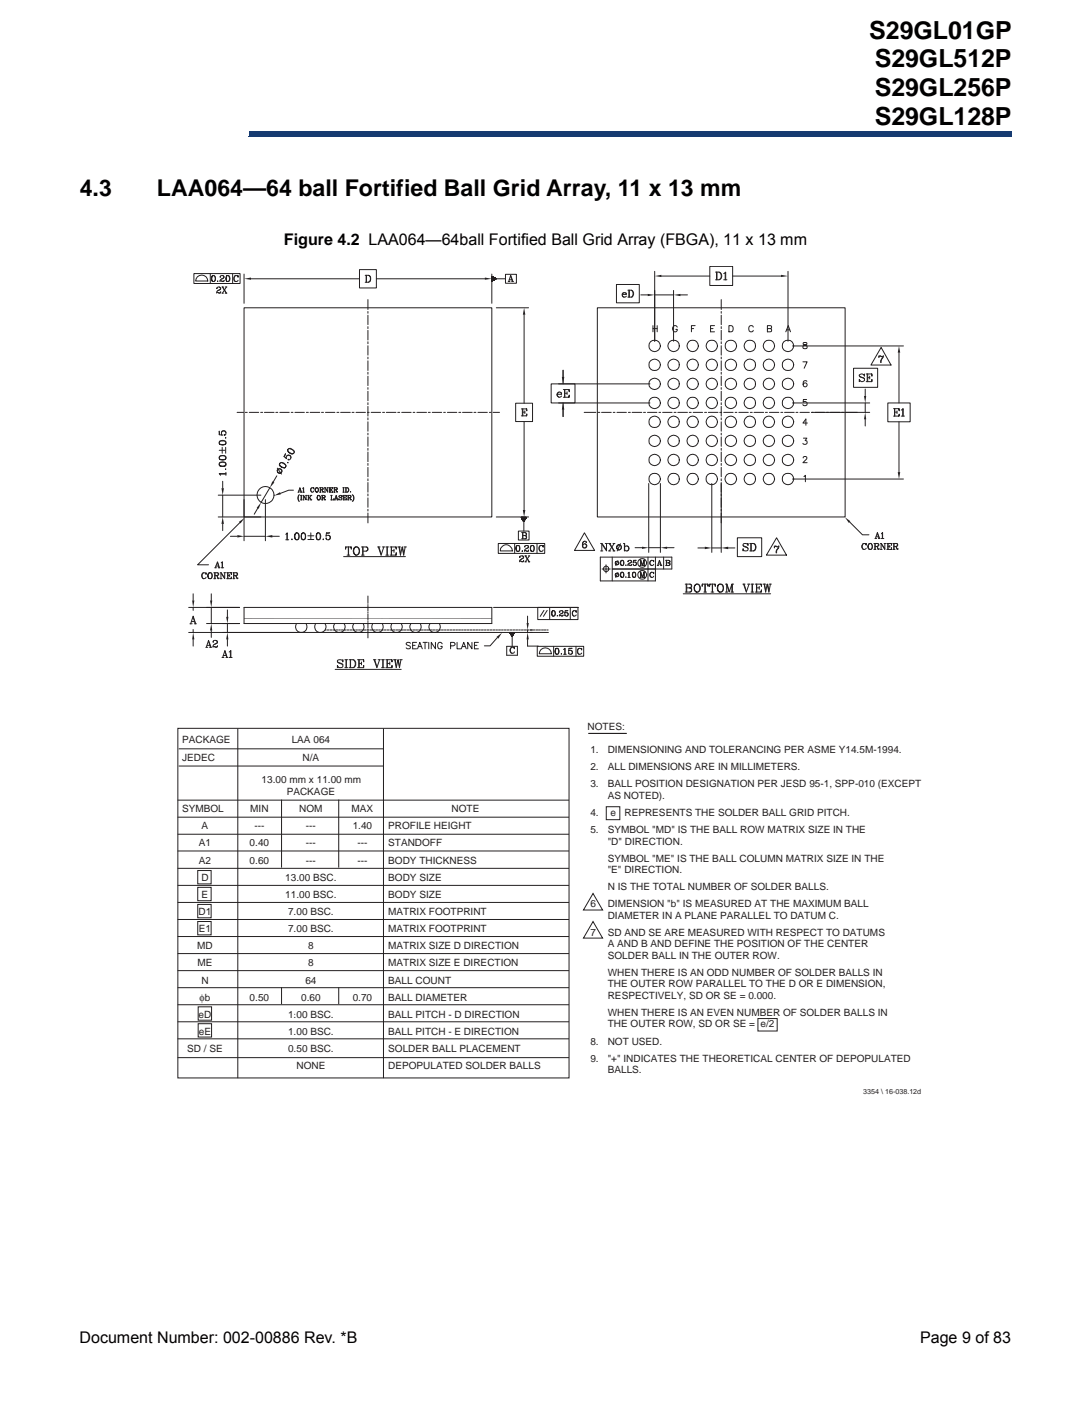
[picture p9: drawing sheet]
<svg xmlns="http://www.w3.org/2000/svg" width="216mm" height="279mm" viewBox="0 0 216 279" stroke-linecap="round" stroke-linejoin="round" font-family="sans-serif">
<path d="M49.2 26h150.9v.9h-150.9z" fill="#163b71"/>
<path d="M49.1 26.9h150.9M49.2 26h150.8" fill="none" stroke="#163b71" stroke-width=".2"/>
<path d="M49.1 25.9h.2v1h-.2z" fill="#163b71"/>
<g fill="#fff">
<path d="M16 17.6h32.4v10.1h-32.4z"/>
<path d="M35.1 52.6h147v164h-147z"/>
</g>
<g fill="none" stroke="#231f20" stroke-width=".2">
<path d="M72.7 59.2v2M97.2 55.5l.6-.5zM97.2 55.4l.6-.4-.6 .5M97.2 55.1l.3-.3-.3 .4M97.2 55.1l.3-.3zM97.2 54.8l.2-.1-.2 .2M97.2 54.7h.1M97.2 54.6v.1M97.3 54.7l-.1 .1zM97.3 54.7l-.1 .1M97.4 55.5l.5-.5zM97.4 54.8l-.2 .2"/>
<path d="M97.4 54.8l-.2 .2zM97.5 55.4l.4-.4-.4 .5M97.5 54.8l-.3 .2M97.6 54.9l-.4 .4M97.6 54.9l-.4 .4zM97.6 55.4l.3-.3zM97.6 55.3l.3-.2zM97.7 54.9l-.5 .4M97.7 55.3l.2-.2zM97.8 55l-.6 .5M97.8 55l-.6 .6M97.9 55.2l.1-.1-.1 .1"/>
<path d="M97.9 55l-.3 .4M97.9 55.1l-.3 .3M97.9 55.2l.1-.1zM97.9 55.1l-.2 .2zM97.9 55.1l-.1 .2M98 55.2h.1M98 55.1h.1M98 55.1l-.1 .1M98 55.1l-.2 .1M98 55.1h1.9M99.9 54.2h2.2v1.8h-2.2zM100.5 55.7h.3"/>
<path d="M100.6 55.7l.4-1.3 .4 1.3M100.7 55.3h.5M101 54.6l.3 1.1M101.2 55.7h.3M129.4 53.7v13.8M130.8 54.6h9.5M142.6 59.2v2M144.9 54.6h9.5M155.8 53.7v13.8M48.3 60.9h48.9v41.3h-48.9zM72.7 61.6v.3M72.7 62.3v1.9"/>
<path d="M72.7 64.6v.4M72.7 65.3v1.9M72.7 67.6v.4M72.7 68.4v1.8M72.7 70.6v.4M72.7 71.3v2M72.7 73.6v.4M72.7 74.4v1.8M72.7 76.6v.4M72.7 77.4v1.8M72.7 79.6v.4M118.1 60.9h49v41.3h-49z"/>
<path d="M129.1 64.4v1.2M129.1 65h.8M129.9 64.4v1.2M133.9 64.7l-.1-.2a.55 .55 0 0 0-.8 .5 .55 .55 0 0 0 .8 .5l.1-.4h-.3M136.7 65h.4M137.4 64.4h-.7v1.2M140.5 65h.5M141.3 64.4h-.8v1.2h.8M142.6 61.6v.3M142.6 62.3v1.9M142.6 64.6v.4M142.6 65.3v1.9"/>
<path d="M142.6 67.6v.4M142.6 68.4v1.8M142.6 70.6v.4M142.6 71.3v2M142.6 73.6v.4M142.6 74.4v1.8M142.6 76.6v.4M142.6 77.4v1.8M142.6 79.6v.4M144.1 64.4h.5a.67 .67 0 0 1 .4 .6 .67 .67 0 0 1-.4 .6h-.5zM148.9 64.7l-.3-.3a.59 .59 0 0 0-.6 .7 .59 .59 0 0 0 .9 .4v-.2M152.3 65l.2 .1v.4l-.8 .1v-1.2l.8 .1v.4l-.8 .1"/>
<path d="M155.4 65.6l.4-1.2 .5 1.2M155.6 65.2h.5M158.7 71.5h.9l-.6 1.3M158.8 67.8v.3l.6 .2 .2 .3a.42 .42 0 0 1-.4 .4 .42 .42 0 0 1-.5-.4l.8-.6v-.2zM159.5 79h-.7v.5l.4-.1 .3 .2a.44 .44 0 0 1-.2 .6 .44 .44 0 0 1-.6-.2M159.5 75.4l-.2-.1a.63 .63 0 0 0-.5 .6 .63 .63 0 0 0 .4 .6 .4 .4 0 0 0 .4-.4 .4 .4 0 0 0-.4-.4 .4 .4 0 0 0-.4 .4M46.9 81.5h1.3M48.5 81.5h.4M49.3 81.5h1.8M51.5 81.5h.4M52.3 81.5h1.9M54.5 81.5h.4"/>
<path d="M55.3 81.5h1.9M57.6 81.5h.3M58.3 81.5h1.9M60.6 81.5h.4M61.3 81.5h1.9M63.6 81.5h.4M64.4 81.5h1.8M66.6 81.5h.4M67.3 81.5h2M69.6 81.5h.4M70.4 81.5h1.9M72.6 81.5h.4"/>
<path d="M72.7 80.4v1.9M72.7 82.6v.4M72.7 83.4v1.9M72.7 85.7v.3M72.7 86.4v1.9M72.7 88.6v.4M72.7 89.4v1.9M72.7 91.6v.4M72.7 92.4v1.9M72.7 94.7v.4M72.7 95.4v1.9M72.7 97.7v.4"/>
<path d="M72.7 98.4v1.9M73.4 81.5h1.8M75.6 81.5h.4M76.4 81.5h1.9M78.6 81.5h.4M79.4 81.5h1.9M81.7 81.5h.3M82.4 81.5h1.9M84.7 81.5h.4M85.5 81.5h1.8M87.7 81.5h.4M88.5 81.5h1.8"/>
<path d="M90.7 81.5h.4M91.4 81.5h2M93.7 81.5h.4M94.5 81.5h1.9M96.7 81.5h.4M97.5 81.5h1.3M115.5 81.5h2.3M118.2 81.5h.4M118.9 81.5h2M121.2 81.5h.4M122 81.5h1.8M124.2 81.5h.4"/>
<path d="M125 81.5h1.9M127.2 81.5h.4M128 81.5h1.9M130.3 81.5h.3M131 81.5h1.9M133.3 81.5h.4M134 81.5h1.9M136.3 81.5h.4M137 81.5h1.9M139.3 81.5h.4M140 81.5h2M142.3 81.5h.4"/>
<path d="M142.6 80.4v1.9M142.6 82.6v.4M142.6 83.4v1.9M142.6 85.7v.3M142.6 86.4v1.9M142.6 88.6v.4M142.6 89.4v1.9M142.6 91.6v.4M142.6 92.4v1.9M142.6 94.7v.4M142.6 95.4v1.9M142.6 97.7v.4"/>
<path d="M142.6 98.4v1.9M143.1 81.5h1.9M145.3 81.5h.4M146.1 81.5h1.8M148.3 81.5h.4M149.1 81.5h1.9M151.3 81.5h.4M152.1 81.5h1.9M154.4 81.5h.4M155.1 81.5h1.9M157.4 81.5h.4M158.2 81.5h1.8"/>
<path d="M158.8 90.6l.2-.3 .5 .1v.4l-.8 .7h.9M158.8 86.6h.7l-.3 .5a.42 .42 0 0 1 .3 .6 .42 .42 0 0 1-.7 .1l-.1-.1M158.9 94.2l.3-.2v1.3M159.6 83.6h-.9l.6-.7v1.2M160.4 81.5h.4M161.1 81.5h1.9M163.4 81.5h.4M164.1 81.5h2M166.4 81.5h.4M167.2 81.5h2.3M72.7 100.7v.3M72.7 101.4v2"/>
<path d="M72.7 117.9v1.3M72.7 119.4v.1M72.7 119.7v1.1M102.5 105h2.1v1.8h-2.1zM103.1 102.3h.1M103.1 102.3h.9l-.4 .8zM103.1 105.3l.9 .1 .1 .4-.3 .1M103.1 102.4l.1-.1-.1 .1M103.2 102.5l.2-.2-.2 .2M103.3 102.7l.3-.4zM103.3 102.6l.3-.3zM103.3 102.3l-.1 .1"/>
<path d="M103.3 105.3v1.2M103.3 102.7l.4-.4-.4 .4M103.3 102.3l-.1 .2M103.4 105.3v1.2M103.4 102.8l.5-.5zM103.4 102.9l.6-.6zM103.4 102.3l-.2 .2M103.4 102.9l.6-.6-.6 .6M103.4 102.9l.5-.5zM103.5 102.3l-.3 .3M103.5 102.9l.4-.4zM103.5 102.3l-.2 .3"/>
<path d="M103.6 102.3l-.3 .3M103.6 102.9v2.1M103.7 102.3l-.4 .4M103.7 102.9l-.2 .1M103.7 102.9l-.2 .2M103.7 102.8l-.2 .2M103.8 102.3l-.5 .5M103.8 102.7l-.3 .3 .4-.5-.4 .5 .4-.5-.4 .5 .4-.5-.4 .5 .4-.5-.4 .5 .4-.5-.4 .5 .4-.5-.4 .5 .4-.5-.4 .5 .4-.5-.4 .5 .4-.5-.4 .5 .4-.5-.4 .5 .4-.4-.4 .4 .4-.4-.4 .4 .4-.4-.4 .4 .4-.4-.4 .4 .4-.4-.4 .4 .4-.4-.4 .4 .4-.4-.4 .4 .4-.4-.4 .4 .4-.4-.4 .4 .4-.4-.4 .4 .4-.4-.4 .4 .4-.4-.4 .4 .3-.3M103.8 102.8l-.3 .2M103.8 105.3l.3 .3-.1 .2-.6 .1M103.8 105.9l.3 .2-.1 .4h-.9M103.8 105.9l.3 .2-.1 .3-.2 .1"/>
<path d="M103.8 102.3l-.4 .5M103.9 102.3l-.5 .5M103.9 102.4l-.4 .5M104 102.4l-.6 .5M104 102.3l-.6 .6M142.6 100.7v.3M142.6 101.4v2M48.3 122.3h48.9M48.3 120.1h48.9v3.2h-48.9zM58.6 123.3a1.14 1.14 0 0 0 1 1.8 1.14 1.14 0 0 0 .9-1.8M62.4 123.3a1.13 1.13 0 0 0 .9 1.8 1.13 1.13 0 0 0 1-1.8M66.2 123.3a1.13 1.13 0 0 0 .9 1.8 1.13 1.13 0 0 0 .9-1.8"/>
<path d="M69.9 123.3a1.13 1.13 0 0 0 1 1.8 1.13 1.13 0 0 0 .9-1.8M72.7 121v.2M72.7 121.4v1.2M72.7 122.8v.1M72.7 123.1v1.1M72.7 124.4v.2M72.7 124.8v1.3M73.7 123.3a1.14 1.14 0 0 0 .9 1.8 1.14 1.14 0 0 0 1-1.8M77.5 123.3a1.13 1.13 0 0 0 .9 1.8 1.13 1.13 0 0 0 .9-1.8M81.1 127.2l-.3-.2-.5 .2 .1 .3 .7 .3-.1 .4-.4 .1-.3-.2M81.2 123.3a1.13 1.13 0 0 0 1 1.8 1.13 1.13 0 0 0 .9-1.8M81.6 127.6h.5"/>
<path d="M82.4 127h-.8v1.3h.8M82.6 128.3l.4-1.3 .5 1.3M82.7 127.9h.6M83.6 127h.9M84 127v1.3M84.8 127v1.3M85 123.3a1.13 1.13 0 0 0 .9 1.8 1.13 1.13 0 0 0 1-1.8M86.1 127v1.3l-.8-1.3v1.3M87.4 127.3l-.5-.3a.64 .64 0 0 0-.4 .8 .64 .64 0 0 0 .7 .4l.2-.4h-.3M89.1 127.7h.5l.4-.2v-.2l-.2-.2-.7-.1v1.3M90.4 127v1.3h.7M91.2 128.3l.5-1.3 .5 1.3"/>
<path d="M91.4 127.9h.6M93.3 127v1.3l-.8-1.3v1.3M93.8 127.6h.5M94.6 127h-.8v1.3h.8M100.8 125.1h.1M100.9 125.1h.1M100.9 125.2l.1-.1zM100.9 125.3l.3-.2-.2 .2M100.9 125.1l-.1 .1M101 125.4l.3-.3zM101 125.4l.4-.3-.4 .4M101.1 125.1l-.2 .1"/>
<path d="M101.1 125.5l.4-.4zM101.3 128a.71 .71 0 0 0 0 1.2M101.3 125.1l-.3 .3M101.3 125.8v2M101.3 125.7l-.1 .1 .1-.1M101.3 125.8h.1M101.3 125.7l-.1 .1M101.4 125.6l-.2 .2 .2-.1M101.4 125.1l-.4 .4M101.4 125.5l-.2 .3 .2-.3M101.4 125.6l-.2 .2 .2-.2M101.5 125.5l-.3 .2 .3-.2"/>
<path d="M101.5 125.4l-.3 .3M101.5 125.5l-.3 .2M101.6 125.1l-.5 .4M101.6 125.3l-.4 .4 .4-.4M101.6 125.2l-.4 .5 .4-.4M101.7 128.1v.2v-.3v.1l-.1-.1a.57 .57 0 0 0-.8 .6 .57 .57 0 0 0 .8 .5l.1-.2M101.7 125.1l-.6 .5 .6-.5M101.7 125.1l-.6 .5M101.7 125.2l-.5 .5 .5-.5M102.3 129.6v-1.8h-2.1v1.8M106.2 127.8h9.2v2h-9.2zM106.3 120.1h8v2.4h-8z"/>
<path d="M107 128.4a1.22 1.22 0 0 1 1.3-.2 1.22 1.22 0 0 1 .7 1.1h-2.4zM107.5 120.7l-.7 1.2M108.2 120.7l-.8 1.2M108.7 120.1v2.4M109.4 120.7a.59 .59 0 0 0-.3 .6 .59 .59 0 0 0 .4 .5 .53 .53 0 0 0 .3-.6 .53 .53 0 0 0-.5-.4 .76 .76 0 0 0 .1 1M109.5 127.8v2M109.5 120.7a.64 .64 0 0 1 0 1.1M110.1 128.2a.7 .7 0 0 0-.1 1.1l.2 .1a.67 .67 0 0 0 0-1.2 .7 .7 0 0 0-.1 1.2M110.2 121.7h.1M110.2 128.2a.81 .81 0 0 1 0 1.2M110.6 120.9l.1 .1h-.1a.36 .36 0 0 1 .4-.3 .36 .36 0 0 1 .3 .5l-.7 .3v.3M111 129.3h.1"/>
<path d="M111.1 120.7l.2 .4-.4 .3M111.3 121.7h-.7M111.3 121.6l-.1 .2-.4-.1M111.4 128.4l.3-.2v1.2M111.4 129.4h.6M111.7 128.2v1.2M111.8 120.8l.5-.1h-.5l-.2 .6 .6-.1 .1 .4-.3 .2-.4-.2h.1M112.1 121.1l.2 .3-.2 .4M112.5 128.2h.6h-.6l-.1 .6 .1-.2h.5a.42 .42 0 0 1 .1 .6 .42 .42 0 0 1-.6 .1v-.3v.2M112.8 120.1v2.4M112.8 128.6l.3 .3v.3l-.3 .2M113.5 120.7a.63 .63 0 0 0 0 1.1"/>
<path d="M113.9 127.8v2M113.9 120.9v.2v-.4v.2l-.5-.1a.6 .6 0 0 0-.3 .5 .6 .6 0 0 0 .5 .5l.3-.2M114.5 128.2a.71 .71 0 0 0 0 1.2M115 128.3v.2v-.3v.1l-.6-.1a.65 .65 0 0 0-.3 .7 .65 .65 0 0 0 .5 .5l.4-.3M35.1 158.2h77.4M35.2 144h77.3v69.1h-77.3zM35.3 148.1h40.6M35.3 151.5h40.6M47 144.1v69.1M55.7 158.1v13.5M67 158.1v13.5M75.8 144.1v69.1"/>
<path d="M116.3 145h7.6M119.9 159.5h2.6v2.6h-2.6zM35.1 161.6h77.4M35.1 165h77.4M35.1 168.3h77.4M35.1 171.7h77.4M35.1 175.1h77.4M35.1 178.4h77.4M39.1 178.8h2.6v2.7h-2.6zM39.1 172.1h2.6v2.7h-2.6zM39.1 175.5h2.6v2.6h-2.6zM117.2 176.7l1.9 3.2h-3.7z"/>
<path d="M35.1 198.7h77.4M35.1 181.8h77.4M35.1 185.2h77.4M35.1 188.6h77.4M35.1 191.9h77.4M35.1 195.3h77.4M39.1 182.2h2.6v2.7h-2.6zM39.2 199.1h2.6v2.6h-2.6zM55.7 195.2v3.4M67 195.2v3.4M117.2 182.2l1.9 3.3h-3.7zM35.1 202h77.4"/>
<path d="M35.1 205.4h77.4M35.1 209.1h77.4M39.2 202.4h2.6v2.7h-2.6zM149.8 201.4h3.9v2.5h-3.9z"/>
<circle cx="133.2" cy="79.7" r="1.13"/>
<circle cx="133.2" cy="72.2" r="1.13"/>
<circle cx="133.2" cy="68.4" r="1.13"/>
<circle cx="133.2" cy="75.9" r="1.11"/>
<circle cx="136.9" cy="79.6" r="1.13"/>
<circle cx="136.9" cy="72.1" r="1.13"/>
<circle cx="136.9" cy="68.4" r="1.13"/>
<circle cx="137" cy="75.9" r="1.12"/>
<circle cx="140.7" cy="79.6" r="1.13"/>
<circle cx="140.7" cy="72.1" r="1.13"/>
<circle cx="140.7" cy="68.4" r="1.13"/>
<circle cx="140.7" cy="75.9" r="1.12"/>
<circle cx="144.5" cy="79.7" r="1.14"/>
<circle cx="144.5" cy="72.2" r="1.14"/>
<circle cx="144.5" cy="68.4" r="1.14"/>
<circle cx="144.5" cy="75.9" r="1.13"/>
<circle cx="148.2" cy="72.1" r="1.13"/>
<circle cx="148.2" cy="79.6" r="1.13"/>
<circle cx="148.2" cy="68.4" r="1.13"/>
<circle cx="148.2" cy="75.9" r="1.12"/>
<circle cx="152" cy="79.6" r="1.13"/>
<circle cx="152" cy="72.1" r="1.13"/>
<circle cx="152" cy="68.4" r="1.13"/>
<circle cx="152" cy="75.9" r="1.12"/>
<circle cx="155.8" cy="79.7" r="1.14"/>
<circle cx="155.8" cy="72.2" r="1.14"/>
<circle cx="155.8" cy="68.4" r="1.14"/>
<circle cx="155.8" cy="75.9" r="1.13"/>
<circle cx="133.2" cy="94.7" r="1.13"/>
<circle cx="133.2" cy="83.4" r="1.13"/>
<circle cx="133.2" cy="90.9" r="1.12"/>
<circle cx="133.2" cy="87.2" r="1.11"/>
<circle cx="136.9" cy="83.4" r="1.13"/>
<circle cx="136.9" cy="94.7" r="1.13"/>
<circle cx="137" cy="87.2" r="1.12"/>
<circle cx="137" cy="90.9" r="1.12"/>
<circle cx="140.7" cy="94.7" r="1.14"/>
<circle cx="140.7" cy="91" r="1.13"/>
<circle cx="140.7" cy="83.4" r="1.13"/>
<circle cx="140.7" cy="87.2" r="1.12"/>
<circle cx="144.5" cy="83.4" r="1.14"/>
<circle cx="144.5" cy="94.7" r="1.14"/>
<circle cx="144.5" cy="87.2" r="1.13"/>
<circle cx="144.5" cy="91" r="1.13"/>
<circle cx="148.2" cy="83.4" r="1.13"/>
<circle cx="148.2" cy="94.7" r="1.13"/>
<circle cx="148.2" cy="87.2" r="1.12"/>
<circle cx="148.2" cy="90.9" r="1.12"/>
<circle cx="152" cy="83.4" r="1.13"/>
<circle cx="152" cy="94.7" r="1.13"/>
<circle cx="152" cy="90.9" r="1.12"/>
<circle cx="152" cy="87.2" r="1.12"/>
<circle cx="155.8" cy="83.4" r="1.14"/>
<circle cx="155.8" cy="94.7" r="1.14"/>
<circle cx="155.8" cy="87.2" r="1.13"/>
<circle cx="155.8" cy="91" r="1.13"/>
</g>
<path d="M58.2 200.6h.1" fill="none" stroke="#00aa4f" stroke-width=".2"/>
<g fill="#231f20">
<path d="M129.4 54.6l1.4-.3v.5z"/>
<path d="M154.4 54.3l1.4 .3-1.4 .2z"/>
</g>
<path d="M140.3 52.7h4.6v3.7h-4.6zM141.5 53.8h.7a.8 .8 0 0 1 .5 .8 .8 .8 0 0 1-.5 .7h-.7M141.7 53.8v1.5M141.8 53.8v1.5M142.2 53.8a.86 .86 0 0 1 0 1.5M143.1 54.1l.4-.3v1.5M143.1 55.3h.6M143.4 53.9v1.4M156.7 68.4h21.9M177.7 69.7v10M156.7 94.7h21.9M177.7 83.4v10" fill="none" stroke="#231f20" stroke-width=".2"/>
<g fill="#231f20">
<path d="M177.7 68.4l.3 1.3h-.5z"/>
<path d="M177.5 93.4h.5l-.3 1.3z"/>
</g>
<g fill="none" stroke="#231f20" stroke-width=".2">
<path d="M110.4 75.9h18.1M110.4 79.7h18.1M111.3 73.2v2.7M111.3 79.7v2.7M175.5 79.7h4.4v3.7h-4.4zM176.7 80.8h1.1v.4l-.1-.4M176.7 82.3h1.1v-.4l-.1 .4M176.9 80.8v1.5M176.9 81.5h.4M177.3 81.2v.6M178.2 81.1l.4-.3v1.5M178.2 82.3h.6"/>
<path d="M178.5 80.9v1.4"/>
</g>
<g fill="#231f20">
<path d="M111.1 74.5h.5l-.3 1.4z"/>
<path d="M111.3 79.7l.3 1.3h-.5z"/>
</g>
<g fill="none" stroke="#231f20" stroke-width=".2">
<path d="M109 75.9h4.7v3.8h-4.7zM110.2 78h.8a.5 .5 0 0 0-.6-.4 .5 .5 0 0 0-.3 .6 .5 .5 0 0 0 .6 .4l.3-.3M110.5 77.5l-.3 .5v.3l.3 .3M110.9 77.6l.1 .4M111.4 77h1.2v.5l-.1-.5M111.4 78.6h1.2v-.5l-.1 .5M111.6 77v1.6M111.7 77.8h.4M111.7 77v1.6M112.1 77.5v.5M156.7 79.7h15.2M168.8 72.8h4.7v3.8h-4.7z"/>
<path d="M169.9 74.3l.9 .4a.5 .5 0 0 1-.3 .8 .5 .5 0 0 1-.6-.5v.5l.1-.3M170.8 74.1l.1-.2v.5l-.1-.3a.54 .54 0 0 0-.9 .2l.1 .2 .9 .4M171.1 76.9v1.4M171.1 79.7v1.8M171.3 73.9h1.1v.5l-.1-.5M171.3 75.5h1.1v-.5l-.1 .5M171.5 73.9v1.6M171.6 73.9v1.6M171.6 74.7h.3M171.9 74.4v.5M160.5 81.5h11.4M171.1 82.9v1.3"/>
</g>
<g fill="#231f20">
<path d="M170.8 78.3h.5l-.2 1.4z"/>
<path d="M171.1 81.5l.2 1.4h-.5z"/>
</g>
<path d="M140.7 95.6v13.6M142.6 95.6v13.6M138 108.3h1.4M140.7 108.3h1.9M144 108.3h1.3M145.8 106.3h4.8v3.8h-4.8zM146.9 107.8l1 .6v.3l-.3 .2a.46 .46 0 0 1-.7-.4v.4l.1-.2M147.8 107.7l.1-.2v.4a.51 .51 0 0 0-.5-.4 .51 .51 0 0 0-.5 .3l.3 .3 .7 .3M148.2 107.5h.7a.76 .76 0 0 1 .6 .7 .76 .76 0 0 1-.6 .7h-.7M148.4 107.5v1.4M148.5 107.5v1.4M148.9 107.5a.81 .81 0 0 1 .5 .7 .81 .81 0 0 1-.5 .7" fill="none" stroke="#231f20" stroke-width=".2"/>
<g fill="#231f20">
<path d="M139.4 108.1l1.3 .2-1.3 .3z"/>
<path d="M142.6 108.3l1.4-.2v.5z"/>
</g>
<g fill="none" stroke="#231f20" stroke-width=".2">
<path d="M128.3 95.6v13.6M130.6 95.6v13.6M118.7 107.5h.3l.9 1.3M118.7 108.9h.5M119 107.5v1.4M119.7 107.5h.4M119.9 107.5v1.4l-.9-1.3M120.3 107.5h.5M120.3 108.9h.5M120.5 107.5l.9 1.4M120.6 107.5l.8 1.4M121.2 107.5h.4"/>
<path d="M121.2 108.9h.4M121.4 107.5l-.9 1.4M122.3 107.7a.52 .52 0 0 0-.3 .8 .52 .52 0 0 0 .8 0 .52 .52 0 0 0-.3-.8 .53 .53 0 0 0-.5 .5 .53 .53 0 0 0 .3 .5M122.5 107.7l.3 .5v.3l-.3 .2M122.7 107.5l-.7 1.4M123.3 107.5h.2v1.4M123.5 107.5v1.4M123.5 108.2a.49 .49 0 0 1 .7-.1 .49 .49 0 0 1 0 .7 .49 .49 0 0 1-.7-.1M123.9 108l.3 .2 .1 .2-.1 .3-.3 .2M125.6 108.3h1.3M128.3 108.3h2.3M131.9 108.3h1.4"/>
<circle cx="52.5" cy="97.9" r="1.69"/>
</g>
<g fill="#231f20">
<path d="M126.9 108.1l1.4 .2-1.4 .2z"/>
<path d="M130.6 108.3l1.3-.2v.4z"/>
<path d="M167 102.3l1.1 .8-.3 .3z"/>
</g>
<g fill="none" stroke="#231f20" stroke-width=".2">
<path d="M173.8 70.6l.2-.2 .4 .2 .2-.2-.3 .7-.1 .6M173.8 70.4v.3M173.8 70.5l.6 .1M174.2 68.7l2 3.5h-4zM174.5 70.7l-.4 .6v.4M115.5 105.4l2.1 3.4h-4zM115.6 107a.8 .8 0 0 0-.1 1.3M115.6 107.5l.3 .4-.3 .4M115.9 107.2l-.2-.2a.69 .69 0 0 0-.6 .6 .69 .69 0 0 0 .4 .7 .41 .41 0 0 0 .5-.3 .41 .41 0 0 0-.3-.4 .41 .41 0 0 0-.5 .3M119 112.5h1.7M119.8 111.7v1.6M121 112.5h11.8v-2.3h-14.1v4.7"/>
<path d="M121 110.2v4.7M121.9 113.3l-.2 .2-.1 .3 .4 .2 .3-.1a.36 .36 0 0 0-.1-.5 .36 .36 0 0 0-.5 .2 .36 .36 0 0 0 .2 .4M121.9 111l-.2 .1-.1 .3 .4 .3 .3-.2a.36 .36 0 0 0-.1-.5 .36 .36 0 0 0-.5 .2 .36 .36 0 0 0 .2 .5M122 113.3l.3 .3-.3 .4M122 111l.3 .3-.3 .4M122.2 113.2l-.5 1M122.2 110.8l-.5 1M123 113.2a.56 .56 0 0 0-.3 .5 .56 .56 0 0 0 .4 .5 .56 .56 0 0 0 .3-.6 .56 .56 0 0 0-.4-.4 .66 .66 0 0 0 0 1M123 110.8a.56 .56 0 0 0-.3 .5 .56 .56 0 0 0 .4 .5 .56 .56 0 0 0 .3-.5 .56 .56 0 0 0-.4-.5 .66 .66 0 0 0 0 1M123.1 113.2a.66 .66 0 0 1 0 1M123.1 110.8a.66 .66 0 0 1 0 1M123.7 114.1h.1"/>
<path d="M123.7 111.7h.1M124.1 113.3l.3-.1v1M124.1 114.2h.5M124.2 111v-.2h.4l.3 .3-.6 .3-.2 .4M124.3 113.2v1M124.6 110.8l.2 .3-.4 .3M124.9 111.6l-.1 .2-.5-.1M124.9 111.7h-.8M125.3 110.8h.5h-.5l-.1 .5a.41 .41 0 0 1 .6 0l.1 .2a.32 .32 0 0 1-.4 .4 .32 .32 0 0 1-.3-.4v.1M125.3 113.2a.56 .56 0 0 0-.3 .5 .56 .56 0 0 0 .4 .5 .56 .56 0 0 0 .3-.6 .56 .56 0 0 0-.4-.4 .66 .66 0 0 0 0 1M125.4 113.2a.66 .66 0 0 1 0 1M125.6 111.1l.2 .3-.2 .4"/>
<path d="M126.5 110.7h.2l.3 1M126.5 111.8h.3M126.5 114.2h.3M126.5 113.1h.2l.3 .9M126.6 111.8v-1.1l.4 1.1 .3-1.1v1.1M126.6 114.2v-1.1l.4 1.1 .3-1.1v1.1M127.2 111.8h.3M127.2 114.2h.3M127.3 110.7h.2M127.3 113.1h.2M127.4 110.7v1.1M127.4 113.1v1.1"/>
<path d="M128.1 110.2v4.7M128.8 113.2a.55 .55 0 0 0-.3 .5 .55 .55 0 0 0 .3 .5M128.8 110.8a.55 .55 0 0 0-.3 .5 .55 .55 0 0 0 .3 .5M129.2 113.3v.1v-.2v.1l-.1-.1a.48 .48 0 0 0-.7 .5 .48 .48 0 0 0 .8 .3v-.1M129.2 110.9v.2v-.3v.1l-.1-.1a.48 .48 0 0 0-.7 .5 .48 .48 0 0 0 .8 .4v-.1M129.6 110.2v4.7M129.9 111.8h.3M130 111.8l.4-1 .4 1M130.1 111.5h.5M130.4 110.9l.3 .9M130.6 111.8h.3M131.2 110.2v2.3"/>
<path d="M131.6 110.8l.8 .1v.3l-.2 .1M131.7 110.8v1M131.8 110.8v1M132.2 110.8l.2 .3-.2 .2h-.4M132.2 111.3l.2 .1v.3l-.8 .1M132.2 111.3l.2 .2-.2 .3M153.1 108.2l.2-.2 .4 .2 .3-.2-.1 .3a.98 .98 0 0 0-.4 1M153.1 108v.3M153.1 108.1l.6 .1M153.5 106.3l2 3.5h-4zM153.9 108.3a1.05 1.05 0 0 0-.5 1M168 103.2l2.5 2.6h1.3"/>
<path d="M170.8 107.5a.66 .66 0 0 0 0 1.1M171.2 107.7l.1 .1v-.3l-.1 .2-.1-.2a.54 .54 0 0 0-.7 .6 .54 .54 0 0 0 .9 .3M172 107.5a.56 .56 0 0 0-.5 .7 .56 .56 0 0 0 .9 .3v-.1a.72 .72 0 0 0-.3-1 .64 .64 0 0 0-.5 .6 .64 .64 0 0 0 .4 .6M172.1 107.5a.67 .67 0 0 1 0 1.1M172.8 107.5l.9 .1v.3l-.7 .2M172.8 108.6h.4M173 106.5h.3M173 107.5v1.1M173.1 106.5l.4-1.2 .4 1.2M173.2 106.1h.5M173.3 108.1l.3 .4h.2M173.4 108.1l.2 .5h.2v-.1"/>
<path d="M173.5 105.5l.3 1M173.5 107.5l.2 .2-.2 .4M173.7 106.5h.3M174.1 108.6h.3M174.1 107.5h.2l.6 1M174.2 107.5v1.1M174.3 105.6l.2-.3v1.2M174.3 106.5h.4M174.5 105.4v1.1M174.8 107.5h.3M174.9 107.5v1.1l-.6-1M175.3 107.5h1v.3l-.1-.3"/>
<path d="M175.3 108.6h1v-.3l-.1 .3M175.5 107.5v1.1M175.6 107.5v1.1M175.6 108.1h.3M175.9 107.8v.5M176.5 107.5l.9 .1v.4l-.6 .1M176.5 108.6h.5M176.7 107.5v1.1M176.8 107.5v1.1M177.1 108.1l.3 .5 .1-.1M177.2 108.1l.2 .5 .1-.1M177.2 107.5l.2 .2-.2 .4"/>
<path d="M43.9 130h.4M44 123.3h3.4M44 125.1h27.9M44 130l.5-1.4 .4 1.4M44.1 129.6h.6M44.5 128.8l.4 1.2M44.7 130h.4M45 120.6v1.4M45 126.4v1.4M45 123.3v1.8M45.3 128.9l.3-.3v1.4M45.3 130h.6"/>
<path d="M45.6 128.7v1.3"/>
<circle cx="119.8" cy="112.5" r=".53"/>
<circle cx="127" cy="113.7" r=".88"/>
<circle cx="127" cy="111.3" r=".88"/>
</g>
<g fill="#231f20">
<path d="M44.7 122h.5l-.2 1.3z"/>
<path d="M45 125.1l.2 1.3h-.5z"/>
</g>
<path d="M38.2 117.4v1.3M37.3 125.1h21.4M37.3 120.1h10.1M38.2 120.1v.6M38.2 124.5v.6M38.2 126.4v1.4" fill="none" stroke="#231f20" stroke-width=".2"/>
<g fill="#231f20">
<path d="M38 118.7h.4l-.2 1.4z"/>
<path d="M38.2 125.1l.2 1.3h-.4z"/>
</g>
<g fill="none" stroke="#231f20" stroke-width=".2">
<path d="M43.1 97.9h8.5M43.3 87.6a.75 .75 0 0 0 1.4 0l-.1-.3a.85 .85 0 0 0-1.3 .2v.1a.89 .89 0 0 0 1.4 0M43.3 87.5a.89 .89 0 0 1 1.4 0M43.3 91.9a.73 .73 0 0 0 1.1 .3l.2-.1 .1-.4a.75 .75 0 0 0-1.4 0v.2a.89 .89 0 0 0 1.4 0M43.3 90.6a.71 .71 0 0 0 .7 .4 .71 .71 0 0 0 .7-.5 .75 .75 0 0 0-1.4 0 .75 .75 0 0 0 1.4 .1M43.3 89h1.2M43.3 91.7a.81 .81 0 0 1 1.4 0M43.3 90.5a.81 .81 0 0 1 1.4 0M43.4 86l-.1-.7v.7h.7a.47 .47 0 0 1-.2-.7 .47 .47 0 0 1 .8 0 .47 .47 0 0 1-.2 .7h-.1h.1M43.4 93.7h1.3M43.8 85.6l.4-.4 .3 .1 .2 .3M43.9 88.5v1.1"/>
<path d="M44 95.2v1.3M44 97.9v4.3M44.6 92.8h.1M44.6 86.5v.1zM44.6 88.5v1.1M44.7 93.4v.6M44.7 93.6h-1.4l.3 .4M43.1 102.2h8.5M44 103.6v1.3M37.5 123.3h.5M37.7 123.3l.5-1.5 .5 1.5M37.8 122.9h.7"/>
<path d="M38.2 122.1l.4 1.2M38.4 123.3h.4"/>
</g>
<g fill="#231f20">
<path d="M43.8 96.5h.5l-.3 1.4z"/>
<path d="M44 102.2l.3 1.4h-.5z"/>
</g>
<g fill="none" stroke="#231f20" stroke-width=".2">
<path d="M48.3 98.8v8.1M52.5 98.8v8.1M45.6 106h1.3M48.3 106h4.2M53.8 106h1.4M56.5 105.7l.3-.3v1.3M56.5 106.7h.6M56.7 105.5v1.2M57.7 106.6v.1zM58.6 105.4l-.2 .1a.68 .68 0 0 0-.2 .8 .68 .68 0 0 0 .8 .4l.1-.6a.59 .59 0 0 0-.5-.7 .94 .94 0 0 0 0 1.3M58.8 105.4l.1 .1a.89 .89 0 0 1-.1 1.2M59.9 105.4a.79 .79 0 0 0 0 1.3h.1a.75 .75 0 0 0 .4-.7 .75 .75 0 0 0-.5-.6 .85 .85 0 0 0 0 1.3"/>
<path d="M60 105.4a.85 .85 0 0 1 0 1.3M60.9 105.9h1.1M60.9 106.7h1.1M61.5 105.4v1.1M62.9 105.4l-.2 .1a.68 .68 0 0 0-.2 .8 .68 .68 0 0 0 .7 .4l.1-.2a.73 .73 0 0 0-.4-1.1 .93 .93 0 0 0 0 1.3M63 105.4a.94 .94 0 0 1 0 1.3M63.9 106.6v.1zM64.5 105.5l.7-.1h-.7l-.1 .6a.47 .47 0 0 1 .8-.1 .47 .47 0 0 1 0 .7 .47 .47 0 0 1-.8-.1l.1-.2v.2M64.9 105.8l.4 .4v.2l-.4 .3"/>
</g>
<g fill="#231f20">
<path d="M52.5 106l1.3-.2v.5z"/>
<path d="M46.9 105.8l1.4 .2-1.4 .3z"/>
</g>
<g fill="none" stroke="#231f20" stroke-width=".2">
<path d="M53.4 96.4l-1.8 2.9M54.7 94.1l-.7 1.2M54.8 93v.2a.43 .43 0 0 0 .7 .3l.2-.2a.46 .46 0 0 0-.1-.5 .46 .46 0 0 0-.5-.1l-.3 .3 .2 .4 .3 .1 .3-.1M54.8 92.6l.9 1.1M54.9 92.9l.3-.2 .3 .1 .2 .5M55.3 91.7a.77 .77 0 0 0 1.1 .7 .65 .65 0 0 0-.3-.8 .65 .65 0 0 0-.8 .2l.1 .3 .4 .3 .5 .1 .1-.1M55.4 91.6l.3-.1 .5 .2 .2 .2 .1 .4M56.2 90.3l.2-.6-.2 .6 .4 .4a.49 .49 0 0 1 .3-.7 .49 .49 0 0 1 .6 .4 .49 .49 0 0 1-.6 .5h.1M56.7 90.2l.3-.2 .3 .1 .2 .5M56.8 91.4l.2 .1zM56.9 88.9a.69 .69 0 0 0 .5 .8 .69 .69 0 0 0 .8-.4l-.8-.7-.5 .3 .1 .4 .2 .2 .5 .2 .4-.1M57 88.8l.2-.1 .6 .2 .3 .2 .1 .4"/>
<path d="M58.9 97.3h.2M59 97.3l.3-.9 .3 .9M59 97.1h.4M59.3 96.5l.2 .8M59.4 97.3h.2M59.8 96.6l.2-.2v.9M59.8 97.3h.4M60 96.5v.8M61.7 96.4l-.2 .4 .2 .5M62 96.5v.2v-.3v.1a.41 .41 0 0 0-.6 .4 .41 .41 0 0 0 .5 .4l.1-.2M62.6 96.4l-.3 .2 .1 .6 .4 .1 .2-.4a.37 .37 0 0 0-.5-.5 .37 .37 0 0 0-.1 .7l.2 .2M62.7 96.4a.51 .51 0 0 1 0 .9"/>
<path d="M63.2 96.4h.5l.2 .2v.2h-.5M63.2 97.3h.3M63.3 96.4v.9M63.4 96.4v.9M63.6 96.8l.2 .4h.2M63.7 96.9l.1 .4 .2-.1M63.7 96.4l.2 .2-.2 .2M64.1 97.3h.3M64.1 96.4h.2l.5 .8M64.3 96.4v.9M64.6 96.4h.3M64.8 96.4v.9l-.5-.8"/>
<path d="M65.1 96.4h.7v.3l-.1-.3M65.1 97.3h.7v-.2l-.1 .2M65.2 96.4v.9v-.9M65.2 96.8h.3M65.5 96.7v.3M66 96.4l.7 .2v.2h-.6M66 97.3h.3M66.1 96.4v.9v-.9M66.4 96.8l.3 .4M66.4 96.9l.2 .4 .1-.1M66.5 96.4l.2 .2-.2 .2M67.8 97.3h.3"/>
<path d="M67.8 96.4h.3M67.9 96.4v.9M68.2 96.4h.5l.3 .4-.2 .5h-.6M68.4 96.4v.9M68.7 96.4l.2 .4-.2 .5M69.3 97.2h.1M51 100.5l-.7 1.2"/>
</g>
<g fill="#231f20">
<path d="M51.6 99.3l-.5 1.3-.3-.2z"/>
<path d="M53.8 95.2l.4 .2-.8 1z"/>
</g>
<g fill="none" stroke="#231f20" stroke-width=".2">
<path d="M64.3 124.6h.2M64.7 124.6h.3M65.2 124.6h.4M65.8 124.6h.4M66.4 124.6h.4M67 124.6h.3M67.1 125.1h41.3M67.5 124.6h.4M68.1 124.6h.3M68.6 124.6h.4M69.2 124.6h.4M69.8 124.6h.3"/>
<path d="M70.3 124.6h.4M70.9 124.6h.4M71.5 124.6h.3M72 124.6h.4M72.6 124.6h.3M73.1 124.6h.4M73.7 124.6h.4M74.3 124.6h.4M74.9 124.6h.3M75.4 124.6h.4M76 124.6h.3M76.5 124.6h.4"/>
<path d="M77.1 124.6h.4M77.7 124.6h.3M78.2 124.6h.4M78.8 124.6h.4M79.4 124.6h.4M79.9 124.6h.4M80.5 124.6h.4M81 124.6h.4M81.6 124.6h.4M82.2 124.6h.4M82.8 124.6h.4M83.3 124.6h.4"/>
<path d="M83.9 124.6h.4M84.4 124.6h.4M85 124.6h.4M85.6 124.6h.3M86.1 124.6h.4M86.7 124.6h.4M87.3 124.6h.4M87.9 124.6h.3M88.4 124.6h.4M89 124.6h.3M89.5 124.6h.4M90.1 124.6h.4"/>
<path d="M90.7 124.6h.4M91.2 124.6h.4M91.8 124.6h.4M92.4 124.6h.3M92.9 124.6h.4M93.5 124.6h.4M94 124.6h.4M94.6 124.6h.4M95.2 124.6h.4M95.8 124.6h.3M96.3 124.6h.4M96.9 124.6h.3"/>
<path d="M97.4 124.6h.4M97.6 120.1h16.8M98 124.6h.4M98.6 124.6h.4M99.2 124.6h.3M99.7 124.6h.4M100.3 124.6h.3M100.8 124.6h.4M101.4 124.6h.4M101.9 124.6h.4M102.5 124.6h.4M103.1 124.6h.4"/>
<path d="M103.7 124.6h.4M104.2 124.6h.4M104.3 121.8v1.4M104.3 124.6v.5M104.3 126.4v1.4M104.8 124.6h.4M105.3 124.6h.4M105.9 124.6h.4M106.5 124.6h.4M107.1 124.6h.3M107.6 124.6h.4M108.2 124.6h.2"/>
</g>
<g fill="#231f20">
<path d="M104.1 123.2h.5l-.3 1.4z"/>
<path d="M104.3 125.1l.3 1.3h-.5z"/>
</g>
<path d="M98.1 60.9h6.4M103.6 62.2v17.5M103.6 83.4v17.4M98.1 102.2h6.4M100.2 129.6h2.1M104.3 127.8h2.1" fill="none" stroke="#231f20" stroke-width=".2"/>
<g fill="#231f20">
<path d="M103.6 60.9l.3 1.3h-.5z"/>
<path d="M103.4 100.8h.5l-.3 1.4z"/>
</g>
<path d="M48.3 54.2v5.8M49.6 55.1h21.5M74.4 55.1h21.5M97.2 54.2v5.8M102 79.7h3.3v3.7h-3.3zM103.1 80.9h1.1v.3l-.1-.3M103.1 82.2h1.1v-.4l-.1 .4M103.3 80.9v1.3M103.4 80.9v1.3M103.4 81.5h.4M103.8 81.2v.6" fill="none" stroke="#231f20" stroke-width=".2"/>
<g fill="#231f20">
<path d="M48.3 55.1l1.3-.2v.4z"/>
<path d="M95.9 54.9l1.3 .2-1.3 .2z"/>
</g>
<g fill="none" stroke="#231f20" stroke-width=".2">
<path d="M71.1 53.3h3.3v3.6h-3.3zM72.2 54.4h.6a.74 .74 0 0 1 .5 .7 .74 .74 0 0 1-.5 .7h-.6M72.4 54.4v1.4M72.8 54.4a.77 .77 0 0 1 0 1.4M41.8 117.4v1.3M67.9 110.1h12.3M68.4 108.2l-.1 .4v-.4h1.2v.4l-.1-.4M68.6 109.8h.6M68.9 108.2v1.6M70.4 108.2a.84 .84 0 0 0-.6 .8 .84 .84 0 0 0 .7 .8 .86 .86 0 0 0 .6-.9 .86 .86 0 0 0-.7-.8 .93 .93 0 0 0 0 1.7M70.5 108.2a.91 .91 0 0 1 .5 .8 .91 .91 0 0 1-.5 .8M71.5 108.2h.9l.3 .1v.5l-.3 .2h-.6"/>
<path d="M71.5 109.8h.5M71.7 108.2v1.6M71.8 108.2v1.6M72.4 108.2h.1l.2 .5-.3 .3M74.7 108.2h.4M74.8 108.2l.5 1.6 .6-1.6M74.9 108.2l.4 1.3M75.6 108.2h.4M76.3 109.8h.5M76.3 108.2h.5M76.5 108.2v1.6M76.6 108.2v1.6"/>
<path d="M77.1 108.2h1.2v.4v-.4M77.1 109.8h1.2v-.5v.5M77.4 108.2v1.6M77.4 108.9h.5M77.9 108.6v.6M78.6 108.2h.6M78.9 108.2l.3 1.6 .3-1.6 .3 1.6 .3-1.6M79 108.2l.2 1.2M79.6 108.2l.2 1.2M79.9 108.2h.5M135.1 117.4h17.3M135.5 115.5l1.1 .1 .2 .2-.1 .3-.3 .1"/>
<path d="M135.7 115.5v1.6M135.8 115.5v1.6M136.4 115.5l.3 .3-.1 .4h-.8M136.4 116.2l.4 .3-.2 .5-1.1 .1M136.4 116.2l.3 .4-.1 .4-.2 .1M137.8 115.5l-.3 .1a.83 .83 0 0 0-.3 .9 .83 .83 0 0 0 .8 .6 .83 .83 0 0 0 .5-.9 .83 .83 0 0 0-.7-.7l-.3 .1a.93 .93 0 0 0 .3 1.5M137.9 115.5a.91 .91 0 0 1 0 1.6M138.9 115.5l-.1 .4v-.4h1.2v.4l-.1-.4M139.2 117.1h.5M139.4 115.5v1.6M139.5 115.5v1.6M140.4 115.5l-.1 .4v-.4h1.1v.4v-.4"/>
<path d="M140.6 117.1h.5M140.8 115.5v1.6M140.9 115.5v1.6M142.3 115.5a.81 .81 0 0 0-.5 .8 .81 .81 0 0 0 .7 .8 .81 .81 0 0 0 .5-.9 .81 .81 0 0 0-.7-.7 .91 .91 0 0 0 0 1.6M142.5 115.5a.87 .87 0 0 1 .5 .8 .87 .87 0 0 1-.5 .8M143.4 117.1h.5M143.4 115.5h.3l.5 1.4M143.7 117.1v-1.6l.5 1.6 .5-1.6v1.6M144.5 117.1h.5M144.7 115.5h.3M144.8 115.5v1.6M146.9 115.5h.4"/>
<path d="M147 115.5l.6 1.6 .5-1.6M147.1 115.5l.5 1.4M147.8 115.5h.4M148.5 117.1h.5M148.5 115.5h.5M148.7 115.5v1.6M148.8 115.5v1.6M149.3 115.5h1.2v.4l-.1-.4M149.3 117.1h1.2v-.5l-.1 .5M149.6 115.5v1.6M149.6 116.2h.5M150.1 115.9v.6"/>
<path d="M150.8 115.5h.6M151.1 115.5l.3 1.6 .3-1.6 .3 1.6 .3-1.6M151.1 115.5l.3 1.2M151.8 115.5l.2 1.2M152.1 115.5h.4M40.7 128h.4M40.8 128l.4-1.4 .5 1.4M40.8 120.1h6.6M40.8 123.3h6.6M40.9 127.6h.6M41.2 126.8l.4 1.2M41.4 128h.4"/>
<path d="M41.8 124.7v1.3M41.8 120.1v3.2M42.2 126.9l-.1 .1a.43 .43 0 0 1 .5-.4 .43 .43 0 0 1 .4 .6l-.7 .3-.2 .5M42.7 126.6l.3 .3a.56 .56 0 0 1-.6 .5M43 127.8l-.9 .1M43 127.7l-.1 .3-.6-.2M66.3 132.4h13M66.7 130.8l.2 .2 .8 .3 .1 .5-.4 .2a.52 .52 0 0 1-.7-.4v.4l.1-.2M67.7 130.6l.1-.1v.4a.57 .57 0 0 0-.5-.5 .57 .57 0 0 0-.6 .4l.2 .2 .9 .5M68.2 130.5h.5M68.2 132h.5M68.4 130.5v1.5"/>
<path d="M68.5 130.5v1.5M69 130.5h.8a.83 .83 0 0 1 .5 .7 .83 .83 0 0 1-.5 .8h-.8M69.3 130.5v1.5M69.8 130.5a.9 .9 0 0 1 0 1.5M70.7 130.5h1.2v.4v-.4M70.7 132h1.2v-.4v.4M70.9 130.5v1.5M71 130.5v1.5M71 131.2h.5M71.5 130.9v.6M73.8 130.5h.5M74 130.5l.5 1.5 .6-1.5"/>
<path d="M74.1 130.5l.4 1.3M74.8 130.5h.4M75.4 130.5h.6M75.4 132h.6M75.7 130.5v1.5M76.3 130.5h1.2v.4v-.4M76.3 132h1.2v-.4v.4M76.5 130.5v1.5M76.6 130.5v1.5M76.6 131.2h.5M77.1 130.9v.6M77.8 130.5h.5"/>
<path d="M78 130.5l.3 1.5 .4-1.5 .3 1.5 .3-1.5M78.1 130.5l.2 1.2M78.7 130.5l.3 1.2M79 130.5h.5"/>
</g>
<g fill="#231f20">
<path d="M41.5 118.7h.5l-.2 1.4z"/>
<path d="M41.8 123.3l.2 1.4h-.5z"/>
<path d="M98.2 125.9l1.1-.8-.8 1.2z"/>
</g>
<g fill="none" stroke="#231f20" stroke-width=".2">
<path d="M38.3 54.1h9.2v2h-9.2zM39 54.7a1.22 1.22 0 0 1 1.3-.2 1.22 1.22 0 0 1 .8 1.1h-2.4zM41.6 54.1v2M42.2 54.5a.67 .67 0 0 0 0 1.2 .61 .61 0 0 0 .4-.6 .61 .61 0 0 0-.4-.6 .73 .73 0 0 0 0 1.2M42.3 54.5a.73 .73 0 0 1 0 1.2M42.9 57a.38 .38 0 0 1 .4-.3 .38 .38 0 0 1 .3 .5l-.6 .3-.1 .5M43 55.6h.1M43.3 56.7l.3 .4-.5 .3M43.6 54.7l-.1 .1a.43 .43 0 0 1 .4-.3 .43 .43 0 0 1 .4 .3l-.6 .4-.2 .5M43.6 57.8l-.2 .1-.5-.1M43.6 57.7l-.1 .3-.5-.2M43.9 56.7h.3"/>
<path d="M43.9 58h.3M44 56.7l.7 1.3M44 54.5l.2 .3-.4 .4M44 56.7l.8 1.3M44.3 55.5l-.8 .1M44.3 55.4l-.1 .3-.5-.2M44.5 56.7h.4M44.5 58h.4M44.8 56.7l-.8 1.3M45 54.5h-.2l-.1 .5v.5l.3 .2a.6 .6 0 0 0 .5-.6 .6 .6 0 0 0-.5-.6 .82 .82 0 0 0 0 1.2M45.1 54.5l.2 .1a.84 .84 0 0 1-.1 1l-.1 .1M46 54.1v2"/>
<path d="M46.6 54.5a.66 .66 0 0 0 0 1.2M47 54.7l.1 .1v-.3l-.1 .2-.1-.2a.56 .56 0 0 0-.7 .6 .56 .56 0 0 0 .7 .5l.2-.2M98.5 107.5h9.2v1.9h-9.2zM99.3 108.1a1.2 1.2 0 0 1 1.3-.3 1.2 1.2 0 0 1 .7 1.1h-2.4l.1-.4zM101.8 107.5v1.9M102.3 107.9l-.3 .2v.4l.3 .5a.6 .6 0 0 0 .5-.5 .6 .6 0 0 0-.5-.6 .73 .73 0 0 0 0 1.1M102.4 107.9a.72 .72 0 0 1 0 1.1M102.8 110.1v.2l-.1-.1a.38 .38 0 0 1 .5-.3 .38 .38 0 0 1 .3 .5l-.6 .3-.2 .4M103.2 109h.1zM103.2 109.9l.2 .1 .1 .3-.5 .3M103.5 110.8l-.1 .3-.5-.2M103.5 110.9l-.1 .1-.5-.1-.2 .1"/>
<path d="M103.8 108.1v.1l-.1-.1a.38 .38 0 0 1 .5-.3 .38 .38 0 0 1 .3 .5l-.7 .4-.1 .3M103.8 109.9h.3M103.8 111.1h.3M103.9 109.9l.7 1.2M103.9 109.9l.8 1.2M104.2 107.9l.2 .1 .1 .2-.5 .3M104.5 109.9h.3M104.5 111.1h.3M104.5 108.7l-.1 .3-.5-.2M104.5 108.8l-.1 .2-.5-.2-.2 .1M104.7 109.9l-.8 1.2M105.2 107.9h-.2a.61 .61 0 0 0-.2 .7 .61 .61 0 0 0 .7 .4l.1-.9-.3-.2a.67 .67 0 0 0-.1 1.1"/>
<path d="M105.3 107.9a.72 .72 0 0 1 0 1.1M106.2 107.5v1.9M107 107.9a.66 .66 0 0 0 0 1.1M107.4 108v.2v-.3v.1a.45 .45 0 0 0-.5-.1 .45 .45 0 0 0-.3 .4v.3a.43 .43 0 0 0 .3 .4 .43 .43 0 0 0 .5-.3M118.7 114.9h10.9M98.3 126.1l-1.4 1.6h-1.1"/>
</g>
<path d="M47.2 103.2l1.1-.8-.7 1.1z" fill="#231f20"/>
<g fill="none" stroke="#231f20" stroke-width=".2">
<path d="M59.1 97.9l-.1 .5 .1 .7M59.2 97.8a.88 .88 0 0 0 0 1.3M59.4 98h.3M59.4 98.8h.3M59.5 98v.8M59.6 98v.8M59.9 98h.1l.5 .8M59.9 98.8h.2M60 98v.8M60.4 98h.3M60.5 98v.8l-.5-.7M60.8 98h.3"/>
<path d="M60.8 98.8h.3M61 98v.8M61.2 98.4l.3 .4M61.2 98.4l.4 .4M61.4 98h.3M61.4 98.8h.3M61.6 98l-.6 .5M63 98h-.2l-.1 .5 .1 .3h.4a.44 .44 0 0 0 .2-.5 .44 .44 0 0 0-.5-.3l-.2 .5 .3 .3M63.1 98a.52 .52 0 0 1 0 .8M63.6 98h.5l.2 .2-.1 .2h-.5M63.6 98.8h.3M63.7 98v.8v-.8"/>
<path d="M64 98.4l.3 .4h.1M64.1 98l.2 .2-.2 .2M64.1 98.4l.1 .4 .2-.1M65.4 98.8h.6v-.2v.2M65.4 98h.3M65.5 98v.8v-.8M66.1 98.8h.3M66.2 98.8l.3-.8 .3 .8M66.3 98.6h.4M66.5 98.1l.2 .7M66.6 98.8h.3M67 98.2l.6 .3-.1 .3h-.3l-.2-.2v.2l.1-.1"/>
<path d="M67.6 98.1v-.1v.3l-.3-.3-.3 .1 .6 .4M67.8 98h.7v.3v-.3M67.8 98.8h.7v-.2v.2M67.9 98v.8M68 98v.8M68 98.4h.2M68.2 98.3v.2M68.7 98h.7v.4h-.5M68.7 98.8h.3M68.8 98v.8M68.9 98v.8M69.1 98.4l.3 .4h.1"/>
<path d="M69.2 98.4l.1 .4 .2-.1M69.2 98l.2 .1-.2 .3M69.7 97.8l.2 .4v.6l-.2 .3M69.8 97.9l.1 .5-.1 .7M40.3 113.2l-.1 .1a.7 .7 0 0 0 .1 1.1M40.7 113.4v.2v-.4v.2l-.5-.1a.64 .64 0 0 0-.3 .6 .64 .64 0 0 0 .4 .5l.4-.3M41.5 113.2a.56 .56 0 0 0-.4 .8 .56 .56 0 0 0 .8 .3 .59 .59 0 0 0 .1-.7 .59 .59 0 0 0-.6-.3 .68 .68 0 0 0 .1 1.1M41.6 113.2a.67 .67 0 0 1 0 1.2M42.3 113.2h.6l.3 .2-.1 .3-.6 .1M42.3 114.4h.4M42.5 112.3h.3M42.5 113.2v1.2"/>
<path d="M42.6 112.3l.4-1.2 .4 1.2M42.7 111.9h.5M42.8 113.8l.3 .5h.2M42.9 113.9l.2 .5 .2-.1M42.9 113.2l.3 .2-.3 .4M43 111.2l.3 1.1M43.1 112.3h.4M43.5 114.4h.4M43.5 113.2h.2l.7 1.1M43.7 113.2v1.2M43.7 111.3l.3-.2v1.2M43.7 112.3h.5"/>
<path d="M43.9 111.1v1.2M44.3 113.2h.3M44.4 113.2v1.2l-.7-1.1M44.8 113.2h.9v.4v-.4M44.8 114.4h.9v-.3v.3M45 113.2v1.2M45.1 113.2v1.2M45.1 113.8h.3M45.4 113.6v.4M46 113.2h.7l.3 .2-.1 .3-.7 .1M46 114.4h.4M46.2 113.2v1.2"/>
<path d="M46.5 113.8l.4 .5h.1M46.6 113.9l.3 .5 .1-.1M46.7 113.2l.2 .2-.2 .4M47.4 103.3l-8.3 8.4h2.1"/>
</g>
<path d="M54.2 98l1.2-.7 .1 .5z" fill="#231f20"/>
<g fill="none" stroke="#231f20" stroke-width=".2">
<path d="M121.9 56.3h4.5v3.6h-4.5zM123.1 58.2h.7a.47 .47 0 0 0-.6-.3 .47 .47 0 0 0-.2 .7 .47 .47 0 0 0 .7 .1l.1-.1M123.4 57.9a.45 .45 0 0 0-.4 .4 .45 .45 0 0 0 .4 .5M123.7 57.9l.1 .3M124.1 57.4h.7a.74 .74 0 0 1 .5 .7 .74 .74 0 0 1-.5 .7h-.7M124.3 57.4v1.4M124.4 57.4v1.4M124.8 57.4a.84 .84 0 0 1 0 1.4M126.7 58.3h1.4M129.4 57.4v10.1M129.4 58.3h3.8M133.2 57.4v10.1"/>
<path d="M134.5 58.3h1.4M58 96.9h-.9l-1.7 .7"/>
</g>
<g fill="#231f20">
<path d="M133.2 58.3l1.3-.2v.5z"/>
<path d="M128.1 58.1l1.3 .2-1.3 .3z"/>
</g>
<g fill="none" stroke="#231f20" stroke-width=".2">
<circle cx="129.4" cy="79.7" r="1.14"/>
<circle cx="129.4" cy="68.4" r="1.14"/>
<circle cx="129.4" cy="72.2" r="1.14"/>
<circle cx="129.4" cy="75.9" r="1.13"/>
<circle cx="129.4" cy="94.7" r="1.14"/>
<circle cx="129.4" cy="83.4" r="1.14"/>
<circle cx="129.4" cy="87.2" r="1.13"/>
<circle cx="129.4" cy="91" r="1.13"/>
</g>
<g font-size="4.9">
<text x="171.9" y="7.7">S29GL01GP</text>
<text x="173" y="13.3">S29GL512P</text>
<text x="173" y="19">S29GL256P</text>
<text x="173" y="24.6">S29GL128P</text>
</g>
<g font-size="4.6">
<text x="15.8" y="38.8">4.3</text>
<text x="31" y="38.8">LAA064—64 ball Fortified Ball Grid Array, 11 x 13 mm</text>
</g>
<g font-size="3.2">
<text x="56.1" y="48.5">Figure 4.2 LAA064—64ball Fortified Ball Grid Array (FBGA), 11 x 13 mm</text>
<text x="15.7" y="265.6">Document Number: 002-00886 Rev. *B</text>
<text x="181.9" y="265.6">Page 9 of 83</text>
</g>
<g font-size="2" fill="#231f20">
<text x="36" y="147">PACKAGE</text>
<text x="57.7" y="147">LAA 064</text>
<text x="116.2" y="144.4">NOTES:</text>
<text x="116.7" y="148.9">1.</text>
<text x="120.2" y="148.9">DIMENSIONING AND TOLERANCING PER ASME Y14.5M-1994.</text>
<text x="36" y="150.4">JEDEC</text>
<text x="51.7" y="154.9">13.00 mm x 11.00 mm</text>
<text x="59.8" y="150.4">N/A</text>
<text x="116.7" y="152.3">2.</text>
<text x="116.7" y="155.7">3.</text>
<text x="120.2" y="152.3">ALL DIMENSIONS ARE IN MILLIMETERS.</text>
<text x="120.2" y="155.7">BALL POSITION DESIGNATION PER JESD 95-1, SPP-010 (EXCEPT</text>
<text x="36" y="160.6">SYMBOL</text>
<text x="49.5" y="160.6">MIN</text>
<text x="56.7" y="157.2">PACKAGE</text>
<text x="59.2" y="160.6">NOM</text>
<text x="69.5" y="160.6">MAX</text>
<text x="89.3" y="160.6">NOTE</text>
<text x="116.7" y="161.3">4.</text>
<text x="120.2" y="158">AS NOTED).</text>
<text x="120.7" y="161.3">e</text>
<text x="123.5" y="161.3">REPRESENTS THE SOLDER BALL GRID PITCH.</text>
<text x="39.3" y="167.4">A1</text>
<text x="39.9" y="164">A</text>
<text x="49.4" y="167.4">0.40</text>
<text x="50.3" y="164">---</text>
<text x="60.5" y="164">---</text>
<text x="60.5" y="167.4">---</text>
<text x="69.7" y="164">1.40</text>
<text x="70.7" y="167.4">---</text>
<text x="76.8" y="164">PROFILE HEIGHT</text>
<text x="76.8" y="167.4">STANDOFF</text>
<text x="116.7" y="164.7">5.</text>
<text x="120.2" y="164.7">SYMBOL &quot;MD&quot; IS THE BALL ROW MATRIX SIZE IN THE</text>
<text x="120.2" y="167">&quot;D&quot; DIRECTION.</text>
<text x="39.3" y="170.7">A2</text>
<text x="49.4" y="170.7">0.60</text>
<text x="60.5" y="170.7">---</text>
<text x="70.7" y="170.7">---</text>
<text x="76.8" y="170.7">BODY THICKNESS</text>
<text x="120.2" y="170.4">SYMBOL &quot;ME&quot; IS THE BALL COLUMN MATRIX SIZE IN THE</text>
<text x="120.2" y="172.7">&quot;E&quot; DIRECTION.</text>
<text x="39.8" y="174.1">D</text>
<text x="39.9" y="177.5">E</text>
<text x="56.4" y="174.1">13.00 BSC.</text>
<text x="56.4" y="177.5">11.00 BSC.</text>
<text x="76.8" y="174.1">BODY SIZE</text>
<text x="76.8" y="177.5">BODY SIZE</text>
<text x="116.7" y="179.4">6</text>
<text x="120.2" y="176">N IS THE TOTAL NUMBER OF SOLDER BALLS.</text>
<text x="120.2" y="179.4">DIMENSION &quot;b&quot; IS MEASURED AT THE MAXIMUM BALL</text>
<text x="39.3" y="180.9">D1</text>
<text x="39.3" y="184.3">E1</text>
<text x="57" y="180.9">7.00 BSC.</text>
<text x="57" y="184.3">7.00 BSC.</text>
<text x="76.8" y="180.9">MATRIX FOOTPRINT</text>
<text x="76.8" y="184.3">MATRIX FOOTPRINT</text>
<text x="116.7" y="185.1">7</text>
<text x="120.2" y="181.7">DIAMETER IN A PLANE PARALLEL TO DATUM C.</text>
<text x="120.2" y="185.1">SD AND SE ARE MEASURED WITH RESPECT TO DATUMS</text>
<text x="39" y="187.7">MD</text>
<text x="39" y="191.1">ME</text>
<text x="60.9" y="187.7">8</text>
<text x="60.9" y="191.1">8</text>
<text x="76.8" y="187.7">MATRIX SIZE D DIRECTION</text>
<text x="76.8" y="191.1">MATRIX SIZE E DIRECTION</text>
<text x="120.2" y="187.3">A AND B AND DEFINE THE POSITION OF THE CENTER</text>
<text x="120.2" y="189.6">SOLDER BALL IN THE OUTER ROW.</text>
<text x="39.5" y="197.9">φb</text>
<text x="39.8" y="194.5">N</text>
<text x="49.4" y="197.9">0.50</text>
<text x="59.5" y="197.9">0.60</text>
<text x="60.4" y="194.5">64</text>
<text x="69.7" y="197.9">0.70</text>
<text x="76.8" y="197.9">BALL DIAMETER</text>
<text x="76.8" y="194.5">BALL COUNT</text>
<text x="120.2" y="193">WHEN THERE IS AN ODD NUMBER OF SOLDER BALLS IN</text>
<text x="120.2" y="195.3">THE OUTER ROW PARALLEL TO THE D OR E DIMENSION,</text>
<text x="120.2" y="197.5">RESPECTIVELY, SD OR SE = 0.000.</text>
<text x="39.3" y="201.3">eD</text>
<text x="57" y="201.3">1.00 BSC.</text>
<text x="76.8" y="201.3">BALL PITCH - D DIRECTION</text>
<text x="120.2" y="200.9">WHEN THERE IS AN EVEN NUMBER OF SOLDER BALLS IN</text>
<text x="120.2" y="203.2">THE OUTER ROW, SD OR SE = e/2</text>
<text x="37" y="208">SD / SE</text>
<text x="39.3" y="204.7">eE</text>
<text x="57" y="204.7">1.00 BSC.</text>
<text x="57" y="208">0.50 BSC.</text>
<text x="76.8" y="204.7">BALL PITCH - E DIRECTION</text>
<text x="76.8" y="208">SOLDER BALL PLACEMENT</text>
<text x="116.7" y="206.6">8.</text>
<text x="116.7" y="210">9.</text>
<text x="120.2" y="206.6">NOT USED.</text>
<text x="120.2" y="210">&quot;+&quot; INDICATES THE THEORETICAL CENTER OF DEPOPULATED</text>
<text x="58.6" y="211.4">NONE</text>
<text x="76.8" y="211.4">DEPOPULATED SOLDER BALLS</text>
<text x="120.2" y="212.2">BALLS.</text>
</g>
<text font-size="1.4" fill="#231f20" x="170.7" y="216.3">3354 \ 16-038.12d</text>
</svg>
